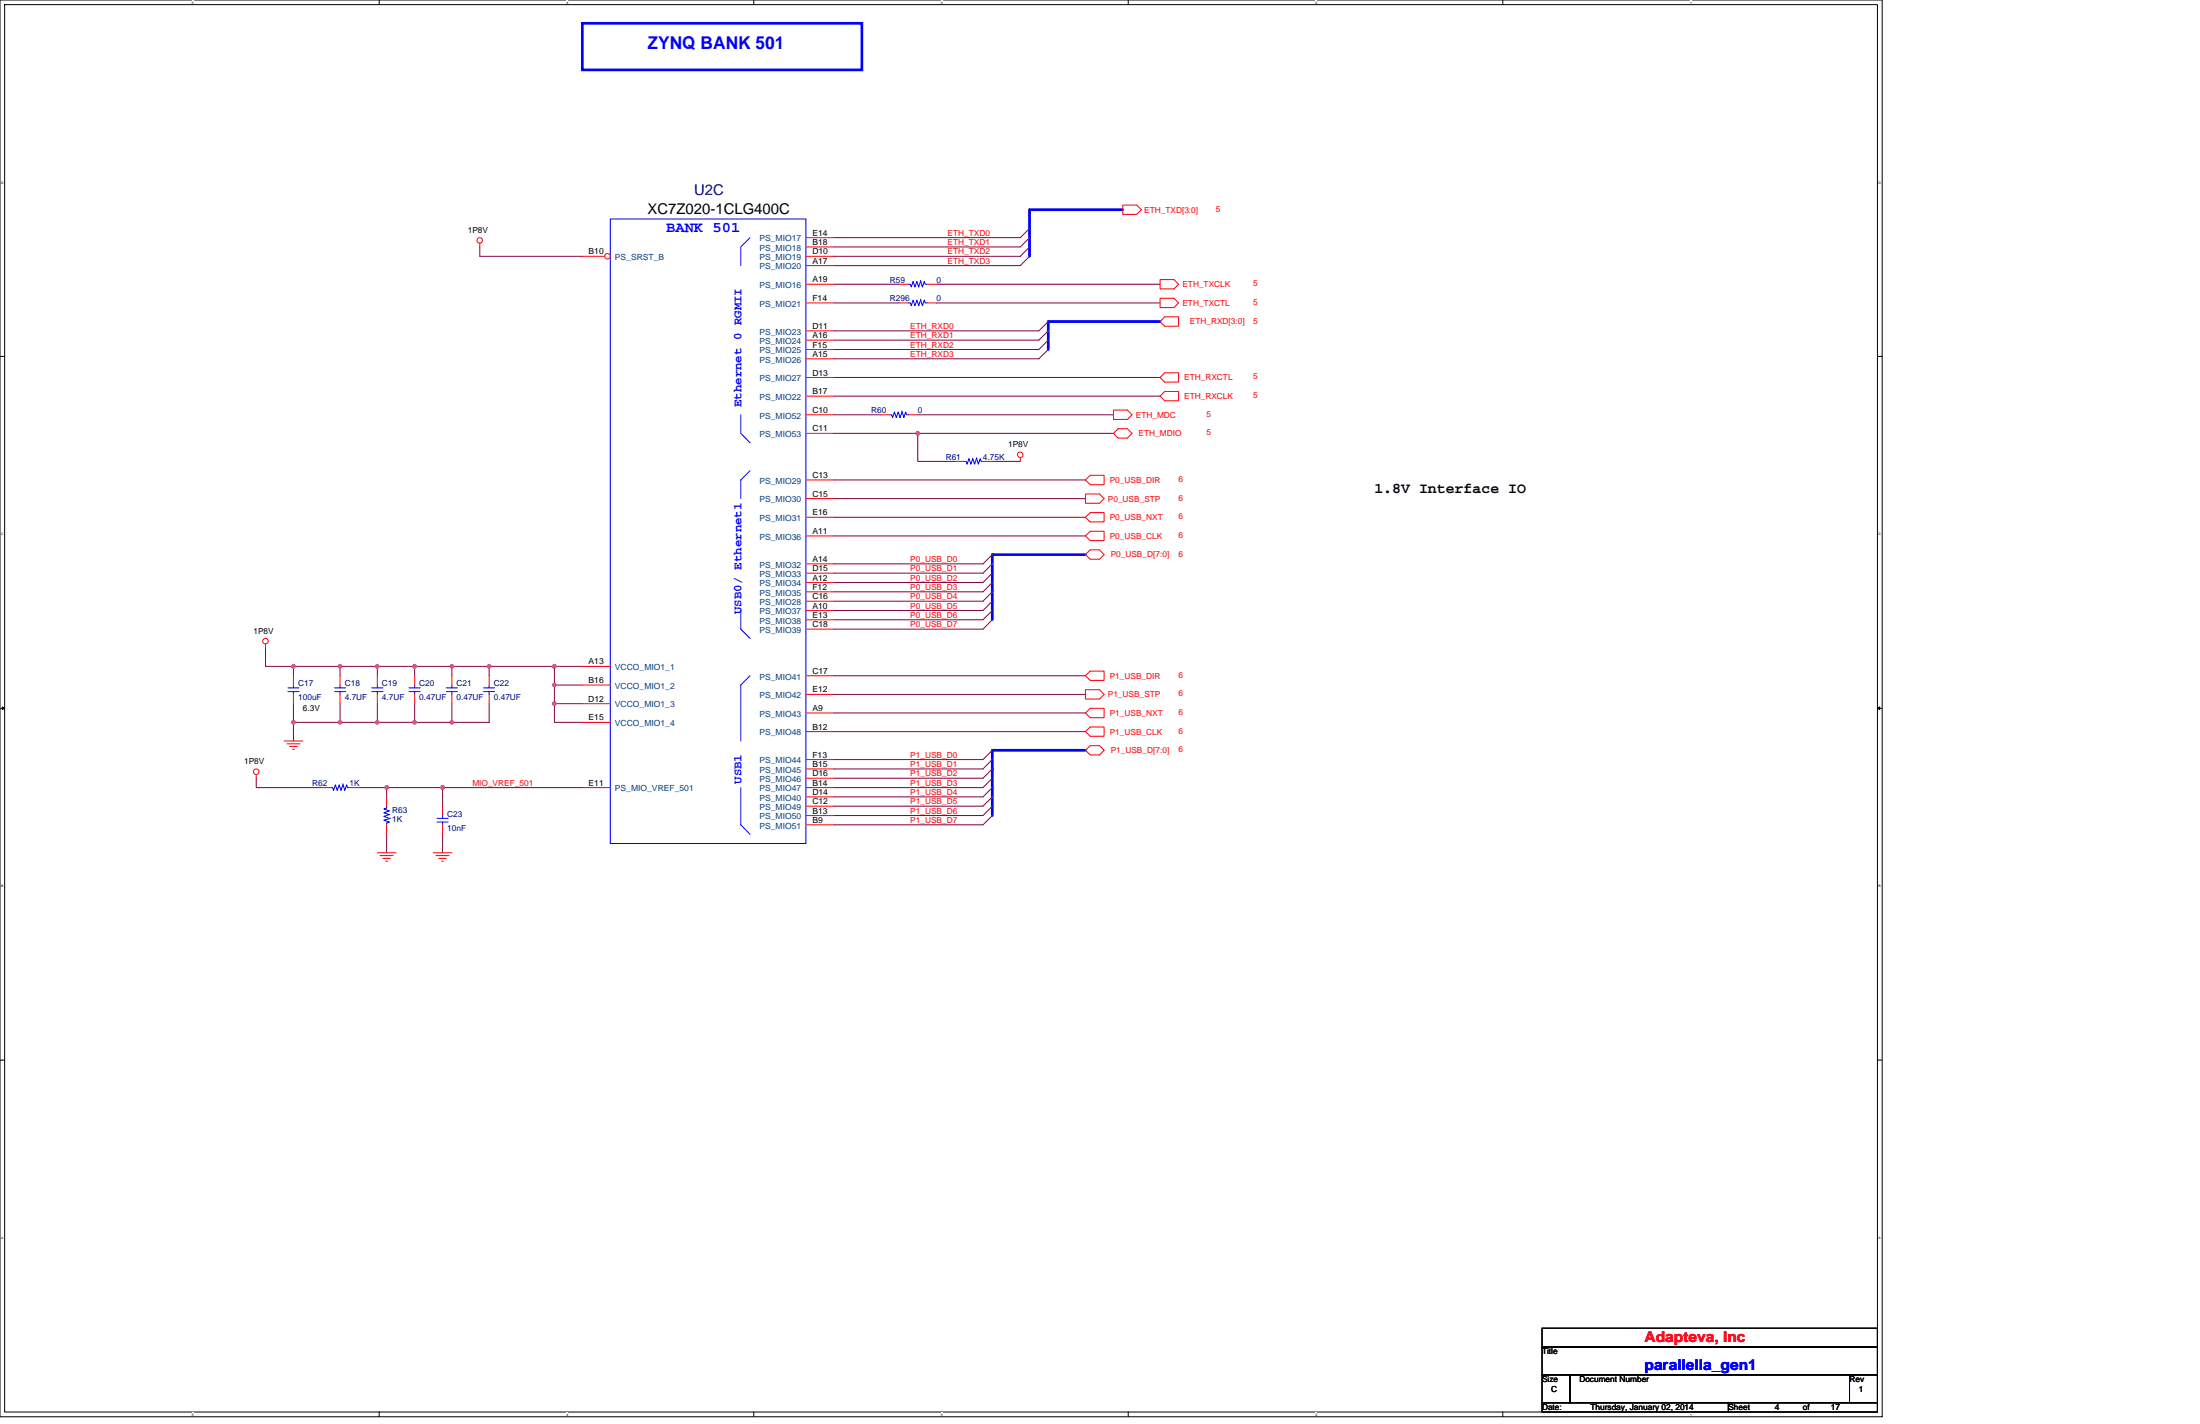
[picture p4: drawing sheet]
<svg xmlns="http://www.w3.org/2000/svg" width="432mm" height="279mm" viewBox="0 0 432 279" stroke-linecap="round" stroke-linejoin="round" font-family="sans-serif">
<path d="M0 0h369.4v278h-369.4zM.9 .9h367.6v276.2h-367.6z" fill="none" stroke="#000" stroke-width=".2"/>
<g fill="#fff">
<path d="M37.7 .1h.3v.7h-.3z"/>
<path d="M37.7 277.2h.3v.7h-.3z"/>
</g>
<path d="M74.4 0v.9M74.4 277.1v.9" fill="none" stroke="#000" stroke-width=".2"/>
<g fill="#fff">
<path d="M111.2 .1h.3v.7h-.3z"/>
<path d="M111.2 277.2h.3v.7h-.3z"/>
</g>
<path d="M147.9 0v.9M147.9 277.1v.9" fill="none" stroke="#000" stroke-width=".2"/>
<g fill="#fff">
<path d="M184.7 .1h.3v.7h-.3z"/>
<path d="M184.7 277.2h.3v.7h-.3z"/>
</g>
<path d="M221.4 0v.9M221.4 277.1v.9" fill="none" stroke="#000" stroke-width=".2"/>
<g fill="#fff">
<path d="M258.2 .1h.4v.7h-.4z"/>
<path d="M258.2 277.2h.4v.7h-.4z"/>
</g>
<path d="M295 0v.9M295 277.1v.9" fill="none" stroke="#000" stroke-width=".2"/>
<g fill="#fff">
<path d="M331.7 .1h.4v.7h-.4z"/>
<path d="M331.7 277.2h.4v.7h-.4z"/>
<path d="M.2 35.4h.5v.8h-.5z"/>
<path d="M368.7 35.4h.5v.8h-.5z"/>
<path d="M.2 104.4h.5v.8h-.5z"/>
<path d="M368.7 104.4h.5v.8h-.5z"/>
</g>
<path d="M0 69.9h.9M368.5 69.9h.9" fill="none" stroke="#000" stroke-width=".2"/>
<g fill="#fff">
<path d="M.2 173.5h.5v.7h-.5z"/>
<path d="M368.7 173.5h.4v.7h-.4z"/>
</g>
<path d="M0 139h.9M368.5 139h.9" fill="none" stroke="#000" stroke-width=".2"/>
<path d="M.5 138.7l.4 .3-.4 .2zM368.5 139l.4-.3v.5z" fill="#000" stroke="#000" stroke-width=".2"/>
<g fill="#fff">
<path d="M.2 242.5h.4v.7h-.4z"/>
<path d="M368.7 242.5h.4v.7h-.4z"/>
</g>
<path d="M0 208h.9M368.5 208h.9M302.7 269.7h5.4v5.5h-5.4zM302.7 275.2h36.5v1.9h-36.5zM302.7 260.6h65.8v3.7h-65.8zM302.7 264.3h65.8v5.4h-65.8zM308.1 269.7h54.9v5.5h-54.9zM339.2 275.2h29.3v1.9h-29.3zM363 269.7h5.5v5.5h-5.5z" fill="none" stroke="#000" stroke-width=".2"/>
<path d="M114.3 4.6h54.9v9.1h-54.9zM220.4 41.1h-18.3v9.2M227.7 63.1h-22v5.5M213 108.8h-18.2v12.8M213 147.2h-18.2v12.8" fill="none" stroke="#00f" stroke-width=".53"/>
<g fill="none" stroke="#800040" stroke-width=".2">
<path d="M94.2 48.5v1.8h20.1M163.7 59.4h12.8M163.7 55.8h12.8M183.8 55.8h43.9M183.8 59.4h43.9M202.1 44.8l-1.8 1.8h-36.6M202.1 46.6l-1.8 1.9h-36.6M202.1 48.5l-1.8 1.8h-36.6M202.1 50.3l-1.8 1.8h-36.6M163.7 74.1h64M163.7 77.7h64M205.7 63.1l-1.8 1.8h-40.2"/>
<path d="M205.7 64.9l-1.8 1.8h-40.2M205.7 66.7l-1.8 1.9h-40.2M205.7 68.6l-1.8 1.8h-40.2M163.7 94.2h49.3M163.7 97.8h49.3M163.7 81.4h9.1M163.7 85h16.4M180.1 85v5.5h7.4M180.1 85h38.4M180.1 81.4h38.4M194.8 90.5h5.5M163.7 105.2h49.3"/>
<path d="M163.7 101.5h49.3M194.8 108.8l-1.9 1.8h-29.2M194.8 110.6l-1.9 1.9h-29.2M194.8 112.5l-1.9 1.8h-29.2M194.8 114.3l-1.9 1.8h-29.2M194.8 116.1l-1.9 1.9h-29.2M194.8 118l-1.9 1.8h-29.2M194.8 119.8l-1.9 1.8h-29.2M52.1 127.1v3.6h5.5M57.6 138.1v3.6h9.1M57.6 130.7h9.1v1.9M57.6 130.7v1.9"/>
<path d="M66.7 138.1v3.6h7.4M66.7 130.7h7.4v1.9M74.1 138.1v3.6h7.3M74.1 130.7h7.3v1.9M81.4 138.1v3.6h7.3M81.4 130.7h7.3v1.9M88.7 138.1v3.6h7.3v-3.6M88.7 130.7h7.3v1.9M96 130.7h12.8M108.8 134.4v3.7M108.8 130.7h5.5M108.8 134.4h5.5"/>
<path d="M108.8 130.7v3.7M108.8 138.1v3.6h5.5M108.8 138.1h5.5M163.7 132.6h49.3M163.7 136.2h49.3M163.7 139.9h49.3M194.8 121.6l-1.9 1.8h-29.2M50.3 152.7v1.8h12.8M57.6 141.7v3.7M70.4 154.5h5.5M75.9 154.5h11M75.9 154.5v1.9"/>
<path d="M86.9 154.5h27.4M86.9 154.5v3.7M163.7 143.6h49.3M194.8 147.2l-1.9 1.8h-29.2M194.8 149l-1.9 1.9h-29.2M194.8 150.9l-1.9 1.8h-29.2M194.8 152.7l-1.9 1.8h-29.2M194.8 154.5l-1.9 1.9h-29.2M194.8 156.4l-1.9 1.8h-29.2M194.8 158.2l-1.9 1.8h-29.2M75.9 163.7v3.6M86.9 163.7v3.6"/>
<path d="M194.8 160l-1.9 1.8h-29.2"/>
</g>
<g fill="#f0f" stroke="#f0f" stroke-width=".2">
<circle cx="88.7" cy="141.7" r=".35"/>
<circle cx="81.4" cy="141.7" r=".36"/>
<circle cx="74" cy="141.7" r=".35"/>
<circle cx="66.7" cy="141.7" r=".36"/>
<circle cx="57.6" cy="141.7" r=".36"/>
<circle cx="96" cy="130.7" r=".36"/>
<circle cx="88.7" cy="130.7" r=".36"/>
<circle cx="81.4" cy="130.7" r=".36"/>
<circle cx="74" cy="130.7" r=".36"/>
<circle cx="66.7" cy="130.7" r=".36"/>
<circle cx="57.6" cy="130.7" r=".36"/>
<circle cx="75.9" cy="154.5" r=".36"/>
<circle cx="86.8" cy="154.5" r=".36"/>
<circle cx="108.8" cy="130.7" r=".36"/>
<circle cx="108.8" cy="138.1" r=".36"/>
<circle cx="108.8" cy="134.4" r=".36"/>
<circle cx="180.1" cy="85" r=".36"/>
</g>
<g fill="none" stroke="#f00" stroke-width=".2">
<path d="M94.2 47.7v.8M158.2 55.8h5.5M158.2 46.6h5.5M158.2 48.5h5.5M158.2 50.3h5.5M158.2 52.1h5.5M158.2 59.4h5.5M176.5 55.8h1.8M176.5 59.4h1.8M182 55.8h1.8M182 59.4h1.8M220.4 40.2h2.7l.9 .9-.9 1h-2.7z"/>
<path d="M227.7 58.5h2.7l.9 .9-.9 .9h-2.7zM227.7 54.9h2.7l.9 .9-.9 .9h-2.7zM158.2 77.7h5.5M158.2 64.9h5.5M158.2 66.7h5.5M158.2 68.6h5.5M158.2 70.4h5.5M158.2 74.1h5.5M227.7 74.1l.9-.9h2.7v1.8h-2.7zM228.6 76.8h2.7v1.8h-2.7l-.9-.9zM228.6 62.2h2.7v1.8h-2.7l-.9-.9zM158.2 94.2h5.5"/>
<path d="M158.2 97.8h5.5M158.2 85h5.5M172.8 81.4h1.8M178.3 81.4h1.8M200.3 89.8v.7M213 96.9h2.8l.9 .9-.9 .9h-2.8zM213 94.2l1-.9h2.7v1.8h-2.7zM218.5 80.5h2.8l.9 .9-.9 .9h-2.8zM218.5 85l1-.9h1.8l.9 .9-.9 1h-1.8zM158.2 118h5.5M158.2 101.5h5.5M158.2 110.6h5.5"/>
<path d="M158.2 112.5h5.5M158.2 114.3h5.5M158.2 116.1h5.5M158.2 105.2h5.5M158.2 119.8h5.5M213 105.2l1-1h2.7v1.9h-2.7zM213 101.5l1-.9h2.7v1.8h-2.7zM214 107.9h1.8l.9 .9-.9 .9h-1.8l-1-.9zM52.1 126.4v.7M74.1 132.6v1.8M74.1 136.2v1.9M88.7 132.6v1.8"/>
<path d="M88.7 136.2v1.9M96 132.6v1.8M96 136.2v1.9M158.2 121.6h5.5M158.2 123.4h5.5M158.2 132.6h5.5M158.2 136.2h5.5M158.2 139.9h5.5M213 135.3h2.8l.9 .9-.9 1h-2.8zM213 132.6l1-.9h2.7v1.8h-2.7zM213 139.9l1-.9h2.7v1.8h-2.7zM50.3 152v.7"/>
<path d="M55.8 145.4h3.6M56.3 145.9h2.6M56.9 146.5h1.4M57.4 147h.4M63.1 154.5h1.8M68.6 154.5h1.8M86.9 158.2v1.8M158.2 156.4h5.5M158.2 149h5.5M158.2 150.9h5.5M158.2 152.7h5.5M158.2 154.5h5.5"/>
<path d="M158.2 143.6h5.5M158.2 158.2h5.5M213 143.6l1-1h2.7v1.9h-2.7zM213 147.2l1-.9h1.8l.9 .9-.9 .9h-1.8zM74.1 167.3h3.6M74.6 167.9h2.6M75.2 168.4h1.4M75.7 169h.4M85 167.3h3.7M85.6 167.9h2.5M86.1 168.4h1.5M86.7 169h.3"/>
<path d="M86.9 161.8v1.9M158.2 160h5.5M158.2 161.8h5.5"/>
<circle cx="94.2" cy="47.2" r=".54"/>
<circle cx="200.2" cy="89.2" r=".54"/>
<circle cx="52.1" cy="125.8" r=".54"/>
<circle cx="50.3" cy="151.4" r=".54"/>
</g>
<g fill="none" stroke="#00f" stroke-width=".2">
<path d="M119.8 43h38.4v122.5h-38.4zM147.2 46.6l-1.8 1.9v3.6M180.7 55l.3 1.3 .4-1.1 .2 .6h.4M180.7 58.7l.3 1.3 .4-1.1 .2 .5h.4M180.7 55.2l-.4 1.1-.3-1.1-.4 1.1-.4-1.1-.3 1.1-.2-.5h-.4M180.7 58.9l-.4 1.1-.3-1.1-.4 1.1-.4-1.1-.3 1.1-.2-.6h-.4M145.4 81.4v3.6l1.8 1.9M147.2 92.4l-1.8 1.8v3.6M177 80.8l-.3 1.1-.4-1.1-.4 1.1-.3-1.1-.4 1.1-.2-.5h-.4M177 80.6l.4 1.3 .4-1.1 .1 .6h.4M145.4 119.8v3.6l1.8 1.9M73 135.7h2.2"/>
<path d="M73 135h2.2M74.1 135.7v.5M74.1 134.4v.6M87.6 135.7h2.2M87.6 135h2.2M88.7 135.7v.5M88.7 134.4v.6M94.9 135h2.2M94.9 135.7h2.2M96 134.4v.6M96 135.7v.5M147.2 132.6l-1.8 1.8v11"/>
<path d="M67.3 154l-.4 1.1-.3-1.1-.4 1.1-.4-1.1-.3 1.1-.2-.6h-.4M67.3 153.8l.4 1.3 .3-1.1 .2 .5h.4M145.4 154.5v7.3l1.8 1.9M85.8 161.3h2.2M85.8 160.6h2.2M86.9 161.3v.5M86.9 160v.6"/>
</g>
<circle cx="119.2" cy="50.3" r=".54" fill="#fff" stroke="#f00" stroke-width=".2"/>
<g fill="none" stroke="#f00" stroke-width=".2">
<path d="M114.3 50.3h4.4M158.2 81.4h5.5M187.5 90.5h1.8M192.9 90.5h1.9M57.6 132.6v1.8M57.6 136.2v1.9M66.7 132.6v1.8M66.7 136.2v1.9M81.4 132.6v1.8M81.4 136.2v1.9M114.3 130.7h5.5M114.3 134.4h5.5"/>
<path d="M114.3 138.1h5.5M75.9 156.4v1.8M114.3 141.7h5.5M114.3 154.5h5.5M75.9 161.8v1.9"/>
</g>
<g fill="none" stroke="#00f" stroke-width=".2">
<path d="M191.7 90l-.4 1.1-.4-1.1-.3 1.1-.4-1.1-.4 1.1-.2-.6h-.3M191.7 89.8l.3 1.3 .4-1.1 .2 .5h.3M56.5 135h2.2M56.5 135.7h2.2M57.6 134.4v.6M57.6 135.7v.5M65.7 135h2.1M65.7 135.7h2.1M66.7 134.4v.6M66.7 135.7v.5M80.3 135h2.2M80.3 135.7h2.2"/>
<path d="M81.4 134.4v.6M81.4 135.7v.5M75.9 158.2v.4l-.6 .1 1.1 .4-1.1 .4 1.1 .3-1.1 .4 1.1 .4M76.6 160.6l-1.3 .3 1.1 .4-.5 .2v.3"/>
</g>
<g fill="#f0f" stroke="#f0f" stroke-width=".2">
<circle cx="88.7" cy="141.7" r=".35"/>
<circle cx="81.4" cy="141.7" r=".36"/>
<circle cx="74" cy="141.7" r=".35"/>
<circle cx="66.7" cy="141.7" r=".36"/>
<circle cx="57.6" cy="141.7" r=".36"/>
<circle cx="96" cy="130.7" r=".36"/>
<circle cx="88.7" cy="130.7" r=".36"/>
<circle cx="81.4" cy="130.7" r=".36"/>
<circle cx="74" cy="130.7" r=".36"/>
<circle cx="66.7" cy="130.7" r=".36"/>
<circle cx="57.6" cy="130.7" r=".36"/>
<circle cx="75.9" cy="154.5" r=".36"/>
<circle cx="86.8" cy="154.5" r=".36"/>
<circle cx="108.8" cy="130.7" r=".36"/>
<circle cx="108.8" cy="138.1" r=".36"/>
<circle cx="108.8" cy="134.4" r=".36"/>
<circle cx="180.1" cy="85" r=".36"/>
</g>
<text font-size="3.5" fill="#00f" x="127.1" y="9.6">ZYNQ BANK 501</text>
<g font-size="2.9">
<text x="127.1" y="41.9">XC7Z020-1CLG400C</text>
<text x="269.7" y="96.6">1.8V Interface IO</text>
</g>
<text font-size="2.9" fill="#000080" x="136.2" y="38.3">U2C</text>
<g font-size="2.9" fill="#00f">
<text x="130.7" y="45.4">BANK 501</text>
<text x="322.8" y="268.8">parallella_gen1</text>
</g>
<text font-size="2.9" fill="#f00" x="322.8" y="263.3">Adapteva, Inc</text>
<g font-size="2.4" fill="#00f">
<text x="145.6" y="79.9" transform="rotate(-90 145.6 79.9)">Ethernet 0 RGMII</text>
<text x="145.6" y="120.5" transform="rotate(-90 145.6 120.5)">USB0/ Ethernet1</text>
<text x="145.6" y="153.8" transform="rotate(-90 145.6 153.8)">USB1</text>
</g>
<g font-size="1.7" fill="#004080">
<text x="149.1" y="47.4">PS_MIO17</text>
<text x="120.7" y="51">PS_SRST_B</text>
<text x="149.1" y="49.2">PS_MIO18</text>
<text x="149.1" y="51">PS_MIO19</text>
<text x="149.1" y="52.9">PS_MIO20</text>
<text x="149.1" y="56.5">PS_MIO16</text>
<text x="149.1" y="60.2">PS_MIO21</text>
<text x="149.1" y="65.7">PS_MIO23</text>
<text x="149.1" y="67.5">PS_MIO24</text>
<text x="149.1" y="69.3">PS_MIO25</text>
<text x="149.1" y="71.1">PS_MIO26</text>
<text x="149.1" y="74.8">PS_MIO27</text>
<text x="149.1" y="78.5">PS_MIO22</text>
<text x="149.1" y="82.1">PS_MIO52</text>
<text x="149.1" y="85.8">PS_MIO53</text>
<text x="149.1" y="94.9">PS_MIO29</text>
<text x="149.1" y="98.6">PS_MIO30</text>
<text x="149.1" y="102.2">PS_MIO31</text>
<text x="149.1" y="105.9">PS_MIO36</text>
<text x="149.1" y="111.4">PS_MIO32</text>
<text x="149.1" y="113.2">PS_MIO33</text>
<text x="149.1" y="118.7">PS_MIO28</text>
<text x="149.1" y="115">PS_MIO34</text>
<text x="149.1" y="116.9">PS_MIO35</text>
<text x="149.1" y="120.5">PS_MIO37</text>
<text x="149.1" y="122.3">PS_MIO38</text>
<text x="149.1" y="124.2">PS_MIO39</text>
<text x="120.7" y="131.5">VCCO_MIO1_1</text>
<text x="120.7" y="135.1">VCCO_MIO1_2</text>
<text x="149.1" y="133.3">PS_MIO41</text>
<text x="149.1" y="137">PS_MIO42</text>
<text x="120.7" y="138.8">VCCO_MIO1_3</text>
<text x="120.7" y="142.5">VCCO_MIO1_4</text>
<text x="149.1" y="140.6">PS_MIO43</text>
<text x="149.1" y="149.8">PS_MIO44</text>
<text x="149.1" y="144.3">PS_MIO48</text>
<text x="120.7" y="155.3">PS_MIO_VREF_501</text>
<text x="149.1" y="151.6">PS_MIO45</text>
<text x="149.1" y="153.4">PS_MIO46</text>
<text x="149.1" y="155.3">PS_MIO47</text>
<text x="149.1" y="157.1">PS_MIO40</text>
<text x="149.1" y="158.9">PS_MIO49</text>
<text x="149.1" y="160.8">PS_MIO50</text>
<text x="149.1" y="162.6">PS_MIO51</text>
</g>
<g font-size="1.7">
<text x="159.4" y="46.2">E14</text>
<text x="115.5" y="49.9">B10</text>
<text x="159.4" y="48.1">B18</text>
<text x="159.4" y="49.9">D10</text>
<text x="159.4" y="51.7">A17</text>
<text x="159.4" y="55.4">A19</text>
<text x="159.4" y="59.1">F14</text>
<text x="159.4" y="64.5">D11</text>
<text x="159.4" y="66.4">A16</text>
<text x="159.4" y="68.2">F15</text>
<text x="159.4" y="70">A15</text>
<text x="159.4" y="77.3">B17</text>
<text x="159.4" y="73.7">D13</text>
<text x="159.4" y="81">C10</text>
<text x="159.4" y="84.6">C11</text>
<text x="159.4" y="93.8">C13</text>
<text x="159.4" y="97.5">C15</text>
<text x="159.4" y="101.1">E16</text>
<text x="159.4" y="104.8">A11</text>
<text x="159.4" y="110.3">A14</text>
<text x="159.4" y="112.1">D15</text>
<text x="159.4" y="113.9">A12</text>
<text x="159.4" y="117.6">C16</text>
<text x="159.4" y="115.7">F12</text>
<text x="159.4" y="119.4">A10</text>
<text x="159.4" y="121.2">E13</text>
<text x="159.4" y="123.1">C18</text>
<text x="115.5" y="130.4">A13</text>
<text x="115.4" y="137.7">D12</text>
<text x="115.5" y="134">B16</text>
<text x="159.4" y="132.2">C17</text>
<text x="159.4" y="135.9">E12</text>
<text x="115.5" y="141.4">E15</text>
<text x="159.4" y="139.5">A9</text>
<text x="159.4" y="143.2">B12</text>
<text x="159.4" y="148.7">F13</text>
<text x="115.5" y="154.2">E11</text>
<text x="159.4" y="156">D14</text>
<text x="159.4" y="150.5">B15</text>
<text x="159.4" y="152.3">D16</text>
<text x="159.4" y="154.2">B14</text>
<text x="159.4" y="157.8">C12</text>
<text x="159.4" y="159.6">B13</text>
<text x="159.4" y="161.5">B9</text>
</g>
<g font-size="1.6" fill="#f00">
<text x="224.6" y="41.7">ETH_TXD[3:0]</text>
<text x="238.7" y="41.5">5</text>
<text x="186" y="46.3">ETH_TXD0</text>
<text x="186" y="48.1">ETH_TXD1</text>
<text x="186" y="49.9">ETH_TXD2</text>
<text x="186" y="51.8">ETH_TXD3</text>
<text x="232.1" y="56.3">ETH_TXCLK</text>
<text x="246" y="59.8">5</text>
<text x="246" y="56.2">5</text>
<text x="178.7" y="64.6">ETH_RXD0</text>
<text x="232.1" y="60">ETH_TXCTL</text>
<text x="233.5" y="63.6">ETH_RXD[3:0]</text>
<text x="246" y="63.5">5</text>
<text x="178.7" y="66.4">ETH_RXD1</text>
<text x="178.7" y="68.2">ETH_RXD2</text>
<text x="178.7" y="70">ETH_RXD3</text>
<text x="232.4" y="74.6">ETH_RXCTL</text>
<text x="246" y="74.4">5</text>
<text x="222.9" y="81.9">ETH_MDC</text>
<text x="232.4" y="78.3">ETH_RXCLK</text>
<text x="236.8" y="81.8">5</text>
<text x="246" y="78.1">5</text>
<text x="223.5" y="85.6">ETH_MDIO</text>
<text x="236.8" y="85.4">5</text>
<text x="217.8" y="94.7">P0_USB_DIR</text>
<text x="231.3" y="94.6">6</text>
<text x="217.4" y="98.4">P0_USB_STP</text>
<text x="231.3" y="101.9">6</text>
<text x="231.3" y="98.2">6</text>
<text x="217.8" y="105.7">P0_USB_CLK</text>
<text x="217.8" y="102.1">P0_USB_NXT</text>
<text x="231.3" y="105.5">6</text>
<text x="178.7" y="110.3">P0_USB_D0</text>
<text x="178.7" y="112.1">P0_USB_D1</text>
<text x="178.7" y="113.9">P0_USB_D2</text>
<text x="218" y="109.4">P0_USB_D[7:0]</text>
<text x="231.3" y="109.2">6</text>
<text x="178.7" y="115.8">P0_USB_D3</text>
<text x="178.7" y="117.6">P0_USB_D4</text>
<text x="178.7" y="119.4">P0_USB_D5</text>
<text x="178.7" y="121.2">P0_USB_D6</text>
<text x="178.7" y="123.1">P0_USB_D7</text>
<text x="217.4" y="136.8">P1_USB_STP</text>
<text x="217.8" y="133.2">P1_USB_DIR</text>
<text x="231.3" y="133">6</text>
<text x="231.3" y="136.6">6</text>
<text x="217.8" y="140.5">P1_USB_NXT</text>
<text x="231.3" y="143.9">6</text>
<text x="231.3" y="140.3">6</text>
<text x="178.7" y="148.7">P1_USB_D0</text>
<text x="217.8" y="144.1">P1_USB_CLK</text>
<text x="218" y="147.8">P1_USB_D[7:0]</text>
<text x="231.3" y="147.6">6</text>
<text x="92.7" y="154.2">MIO_VREF_501</text>
<text x="178.7" y="150.5">P1_USB_D1</text>
<text x="178.7" y="152.3">P1_USB_D2</text>
<text x="178.7" y="154.2">P1_USB_D3</text>
<text x="178.7" y="156">P1_USB_D4</text>
<text x="178.7" y="157.8">P1_USB_D5</text>
<text x="178.7" y="159.7">P1_USB_D6</text>
<text x="178.7" y="161.5">P1_USB_D7</text>
</g>
<g font-size="1.6">
<text x="91.8" y="45.7">1P8V</text>
<text x="197.9" y="87.8">1P8V</text>
<text x="49.7" y="124.4">1P8V</text>
<text x="59.4" y="139.6">6.3V</text>
<text x="47.9" y="150">1P8V</text>
<text x="302.7" y="265.7">Title</text>
<text x="302.7" y="271.2">Size</text>
<text x="304.5" y="273">C</text>
<text x="310" y="271.2">Document Number</text>
<text x="363" y="271.2">Rev</text>
<text x="364.8" y="273.1">1</text>
<text x="302.7" y="276.7">Date:</text>
<text x="312.2" y="276.7">Thursday, January 02, 2014</text>
<text x="339.2" y="276.7">Sheet</text>
<text x="348.4" y="276.7">4</text>
<text x="353.9" y="276.7">of</text>
<text x="359.3" y="276.7">17</text>
</g>
<g font-size="1.6" fill="#000080">
<text x="174.6" y="55.4">R59</text>
<text x="174.6" y="59.1">R296</text>
<text x="183.8" y="59.1">0</text>
<text x="183.8" y="55.4">0</text>
<text x="171" y="81">R60</text>
<text x="180.1" y="81">0</text>
<text x="185.6" y="90.2">R61</text>
<text x="192.9" y="90.2">4.75K</text>
<text x="58.5" y="134.6">C17</text>
<text x="58.5" y="137.4">100uF</text>
<text x="67.7" y="134.6">C18</text>
<text x="67.7" y="137.4">4.7UF</text>
<text x="75" y="134.6">C19</text>
<text x="75" y="137.4">4.7UF</text>
<text x="82.3" y="134.6">C20</text>
<text x="82.3" y="137.4">0.47UF</text>
<text x="89.6" y="134.6">C21</text>
<text x="89.6" y="137.4">0.47UF</text>
<text x="96.9" y="134.6">C22</text>
<text x="96.9" y="137.4">0.47UF</text>
<text x="61.3" y="154.2">R62</text>
<text x="68.6" y="154.2">1K</text>
<text x="77" y="159.5">R63</text>
<text x="77" y="161.3">1K</text>
<text x="87.8" y="160.2">C23</text>
<text x="87.8" y="163">10nF</text>
</g>
<g font-size=".7">
<text x="37.7" y=".7">5</text>
<text x="111.2" y=".7">4</text>
<text x="184.7" y=".7">3</text>
<text x="258.2" y=".7">2</text>
<text x="331.7" y=".7">1</text>
<text x=".2" y="36">D</text>
<text x="368.7" y="36">D</text>
<text x=".2" y="105">C</text>
<text x="368.7" y="105">C</text>
<text x=".2" y="174.1">B</text>
<text x="368.7" y="174.1">B</text>
<text x=".2" y="243.1">A</text>
<text x="368.7" y="243.1">A</text>
<text x="37.7" y="277.7">5</text>
<text x="111.2" y="277.7">4</text>
<text x="184.7" y="277.7">3</text>
<text x="258.2" y="277.7">2</text>
<text x="331.7" y="277.7">1</text>
</g>
</svg>
